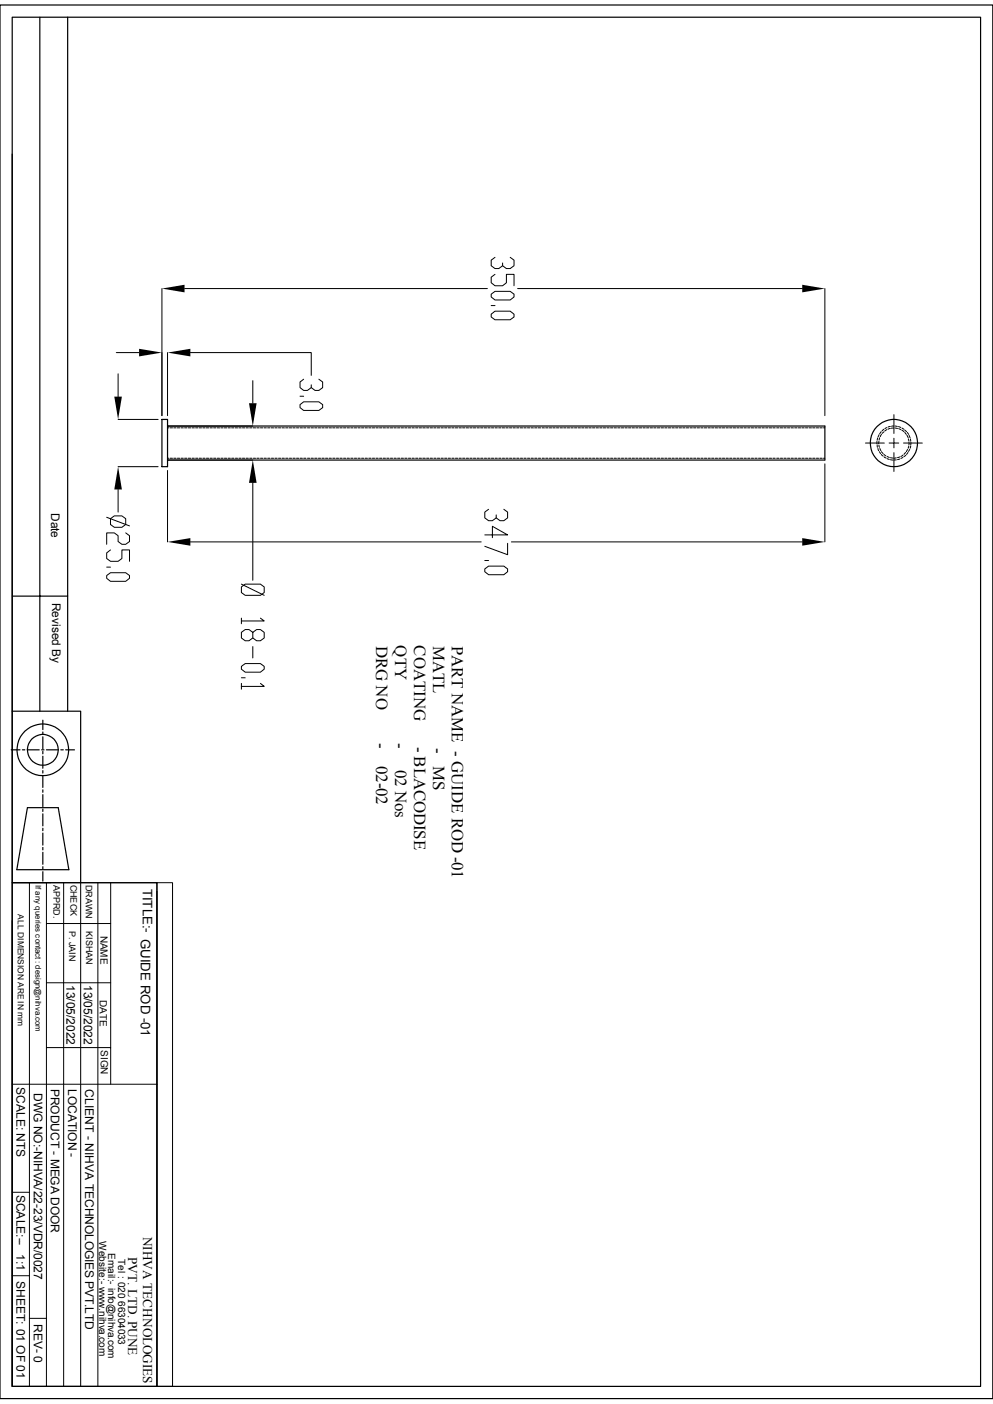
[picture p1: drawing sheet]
<svg xmlns="http://www.w3.org/2000/svg" width="210mm" height="297mm" viewBox="0 0 210 297" stroke-linecap="round" stroke-linejoin="round" font-family="sans-serif">
<g fill="none" stroke="#000" stroke-width=".25">
<path d="M0 1.1h210v294.8h-210zM2.6 3.6h204.8v289.7h-204.8zM8.4 3.6v146.9M14.3 3.6v146.9M2.6 32.6v117.9h14.5v36.2M34.2 88.7h1.2v10h-1.2zM35.4 90.1h139.1v7.2h-139.1M2.6 126.1h11.7M2.4 158.6h1.8M2.6 150.5v36.2M4.7 158.6h.5M5.8 158.6h2.5"/>
<path d="M8.8 158.6h.5M9.1 152.4v1.9M9.1 154.9v.5M9.1 155.9v2.5M9.1 159v.5M9.1 160v2.5M9.8 158.6h2.6M12.9 158.6h.5M13.9 158.6h1.8M5.8 170.9h6.5l2.3 13.1h-11zM9.1 163v.5M9.1 164v2.6"/>
<path d="M9.1 167.1v.5M9.1 168.1v2.5M9.1 171.2v.5M9.1 172.2v2.5M9.1 175.2v.5M9.1 176.2v2.6M9.1 179.3v.5M2.6 186.7h30.6v106.6h-30.6zM2.6 194.8v98.5M9.1 184.4v2M9.1 180.3v2.5M9.1 183.3v.6"/>
<circle cx="189.1" cy="93.7" r="5"/>
<circle cx="9.1" cy="158.6" r="5.5"/>
<circle cx="9.1" cy="158.6" r="3.3"/>
</g>
<g fill="none" stroke="#000" stroke-width=".21">
<path d="M104.7 54.4l-.8 .6v1.2l.8 .6h.8l.8-.6M104.7 58l-.8 .6v1.2l.8 .7h1.6l.8-.7v-1.8h1.6v2.5M107.9 54.4l.8 .6v1.2l-.8 .6h-.8l-.8-.6v-.6M24.6 74.6h4.8M25 79.1v4.8M34.2 61v26.9M35.4 74.6v13.3M39 61h64.1M40.3 74.6h25.5v4.8M103.9 64.6h.8M103.9 62.2l.8-.6h3.2l.8 .6v.6l-.8 .7h-3.2l-.8-.7zM103.9 66.5l.8-.7h3.2l.8 .7v.6l-.8 .5h-3.2l-.8-.5z"/>
<path d="M109.5 61h60.2M174.5 61v26.9M25 98.7h8.4M25 88.7h8.4M35.4 90.5h.3M35.4 99.5v15.1M35.4 96.9h.3M35.5 90.1h18M35.5 97.3h18M36 90.5h.5M36 96.9h.5M36.7 96.9h.6"/>
<path d="M36.7 90.5h.6M37.5 96.9h.5M37.5 90.5h.5M38.3 90.5h.5M38.3 96.9h.5M39 96.9h.5M39 90.5h.5M39.8 96.9h.5M39.8 90.5h.5M40.6 90.5h.5M40.6 96.9h.5M41.4 96.9h.5"/>
<path d="M41.4 90.5h.5M42.1 96.9h.5M42.1 90.5h.5M42.9 90.5h.5M42.9 96.9h.5M43.6 96.9h.6M43.6 90.5h.6M44.4 96.9h.5M44.4 90.5h.5M45.2 90.5h.5M45.2 96.9h.5M45.9 96.9h.5"/>
<path d="M45.9 90.5h.5M46.7 90.5h.5M46.7 96.9h.5M47.5 96.9h.5M47.5 90.5h.5M48.2 96.9h.5M48.2 90.5h.5M49 90.5h.5M49 96.9h.5M49.7 96.9h.5M49.7 90.5h.5M50.5 96.9h.5"/>
<path d="M50.5 90.5h.5M51.3 90.5h.5M51.3 96.9h.5M52 96.9h.5M52 90.5h.5M52.8 96.9h.5M52.8 90.5h.5M53.5 80.5v4.8M53.6 90.5h.5M53.6 96.9h.5M54.3 96.9h.5M54.3 90.5h.5"/>
<path d="M55.1 96.9h.5M55.1 90.5h.5M55.8 96.9h.5M55.8 90.5h.5M56.6 96.9h.5M56.6 90.5h.5M57.4 96.9h.5M57.4 90.5h.5M58.1 96.9h.5M58.1 90.5h.5M58.9 96.9h.5M58.9 90.5h.5"/>
<path d="M59.6 96.9h.6M59.6 90.5h.6M60.4 90.5h.5M60.4 96.9h.5M61.2 96.9h.5M61.2 90.5h.5M61.9 90.5h.5M61.9 96.9h.5M62.7 96.9h.5M62.7 90.5h.5M63.5 83.8h.7M63.5 96.9h.5"/>
<path d="M63.5 90.5h.5M63.5 85.6l.7-.6h3.2l.8 .6v.6l-.8 .6h-3.2l-.7-.6zM64.2 80.2l-.7 .6v1.2l.7 .6h.8l.8-.6M64.2 90.5h.5M64.2 96.9h.5M65 96.9h.5M65 90.5h.5M65.8 90.5h.5M65.8 96.9h.5M66.5 96.9h.6M66.5 90.5h.6M67.3 90.5h.5"/>
<path d="M67.3 96.9h.5M67.4 80.2l.8 .6v1.2l-.8 .6h-.8l-.8-.6v-.6M68.1 96.9h.5M68.1 90.5h.5M68.8 96.9h.5M68.8 90.5h.5M69.6 96.9h.5M69.6 90.5h.5M70.4 96.9h.5M70.4 90.5h.5M71.1 90.5h.5M71.1 96.9h.5"/>
<path d="M71.9 96.9h.5M71.9 90.5h.5M72.6 96.9h.6M72.6 90.5h.6M73.4 90.5h.5M73.4 96.9h.5M74.2 96.9h.5M74.2 90.5h.5M74.9 96.9h.5M74.9 90.5h.5M75.7 90.5h.5M75.7 96.9h.5"/>
<path d="M76.5 96.9h.5M76.5 90.5h.5M77.2 90.5h.5M77.2 96.9h.5M78 90.5h.5M78 96.9h.5M78.7 90.5h.5M78.7 96.9h.5M79.5 90.5h.5M79.5 96.9h.5M80.3 90.5h.5M80.3 96.9h.5"/>
<path d="M81 90.5h.5M81 96.9h.5M81.8 90.5h.5M81.8 96.9h.5M82.6 90.5h.5M82.6 96.9h.5M83.3 90.5h.5M83.3 96.9h.5M84.1 90.5h.5M84.1 96.9h.5M84.8 90.5h.5M84.8 96.9h.5"/>
<path d="M85.6 90.5h.5M85.6 96.9h.5M86.4 90.5h.5M86.4 96.9h.5M87.1 90.5h.5M87.1 96.9h.5M87.9 90.5h.5M87.9 96.9h.5M88.6 90.5h.6M88.6 96.9h.6M89.4 90.5h.6M89.4 96.9h.6"/>
<path d="M90.2 90.5h.5M90.2 96.9h.5M91 90.5h.5M91 96.9h.5M91.7 90.5h.5M91.7 96.9h.5M92.5 90.5h.5M92.5 96.9h.5M93.3 90.5h.5M93.3 96.9h.5M94 90.5h.5M94 96.9h.5"/>
<path d="M94.8 90.5h.5M94.8 96.9h.5M95.5 90.5h.6M95.5 96.9h.6M96.3 90.5h.5M96.3 96.9h.5M97.1 90.5h.5M97.1 96.9h.5M97.8 90.5h.5M97.8 96.9h.5M98.6 90.5h.5M98.6 96.9h.5"/>
<path d="M99.4 90.5h.5M99.4 96.9h.5M100.1 90.5h.5M100.1 96.9h.5M100.9 90.5h.5M100.9 96.9h.5M101.6 90.5h.6M101.6 96.9h.6M102.4 90.5h.5M102.4 96.9h.5M103.2 90.5h.5M103.2 96.9h.5"/>
<path d="M103.9 90.5h.5M103.9 96.9h.5M104.7 90.5h.5M104.7 96.9h.5M105.5 90.5h.5M105.5 96.9h.5M106.2 90.5h.5M106.2 96.9h.5M107 90.5h.5M107 96.9h.5M107.7 90.5h.5M107.7 96.9h.5"/>
<path d="M108.5 90.5h.5M108.5 96.9h.5M109.3 90.5h.5M109.3 96.9h.5M110 90.5h.5M110 96.9h.5M110.8 90.5h.5M110.8 96.9h.5M111.5 90.5h.6M111.5 96.9h.6M112.3 90.5h.5M112.3 96.9h.5"/>
<path d="M113.1 90.5h.5M113.1 96.9h.5M113.8 90.5h.5M113.8 96.9h.5M114.6 90.5h.5M114.6 96.9h.5M115.4 90.5h.5M115.4 96.9h.5M116.2 90.5h.5M116.2 96.9h.5M116.9 90.5h.5M116.9 96.9h.5"/>
<path d="M117.7 90.5h.5M117.7 96.9h.5M118.4 90.5h.6M118.4 96.9h.6M119.2 90.5h.5M119.2 96.9h.5M120 90.5h.5M120 96.9h.5M120.7 90.5h.5M120.7 96.9h.5M121.5 90.5h.5M121.5 96.9h.5"/>
<path d="M122.3 90.5h.5M122.3 96.9h.5M123 90.5h.5M123 96.9h.5M123.8 90.5h.5M123.8 96.9h.5M124.5 90.5h.6M124.5 96.9h.6M125.3 90.5h.5M125.3 96.9h.5M126.1 90.5h.5M126.1 96.9h.5"/>
<path d="M126.8 90.5h.5M126.8 96.9h.5M127.6 90.5h.5M127.6 96.9h.5M128.4 90.5h.5M128.4 96.9h.5M129.1 90.5h.5M129.1 96.9h.5M129.9 90.5h.5M129.9 96.9h.5M130.6 90.5h.5M130.6 96.9h.5"/>
<path d="M131.4 90.5h.5M131.4 96.9h.5M132.2 90.5h.5M132.2 96.9h.5M132.9 90.5h.5M132.9 96.9h.5M133.7 90.5h.5M133.7 96.9h.5M134.5 96.9h.5M134.5 90.5h.5M135.2 90.5h.5M135.2 96.9h.5"/>
<path d="M136 90.5h.5M136 96.9h.5M136.7 96.9h.5M136.7 90.5h.5M137.5 96.9h.5M137.5 90.5h.5M138.3 90.5h.5M138.3 96.9h.5M139 96.9h.6M139 90.5h.6M139.8 90.5h.5M139.8 96.9h.5"/>
<path d="M140.6 96.9h.5M140.6 90.5h.5M141.4 90.5h.5M141.4 96.9h.5M142.1 96.9h.5M142.1 90.5h.5M142.9 96.9h.5M142.9 90.5h.5M143.6 90.5h.5M143.6 96.9h.5M144.4 96.9h.5M144.4 90.5h.5"/>
<path d="M145.2 90.5h.5M145.2 96.9h.5M145.9 96.9h.5M145.9 90.5h.5M146.7 96.9h.5M146.7 90.5h.5M147.4 90.5h.6M147.4 96.9h.6M148.2 96.9h.5M148.2 90.5h.5M149 96.9h.5M149 90.5h.5"/>
<path d="M149.7 90.5h.5M149.7 96.9h.5M150.5 96.9h.5M150.5 90.5h.5M151.3 96.9h.5M151.3 90.5h.5M152 90.5h.5M152 96.9h.5M152.8 96.9h.5M152.8 90.5h.5M153.5 96.9h.6M153.5 90.5h.6"/>
<path d="M154.3 90.5h.5M154.3 96.9h.5M155.1 96.9h.5M155.1 90.5h.5M155.8 96.9h.5M155.8 90.5h.5M156.6 96.9h.5M156.6 90.5h.5M157.4 96.9h.5M157.4 90.5h.5M158.1 96.9h.5M158.1 90.5h.5"/>
<path d="M158.9 90.5h.5M158.9 96.9h.5M159.6 96.9h.5M159.6 90.5h.5M160.4 96.9h.5M160.4 90.5h.5M161.2 90.5h.5M161.2 96.9h.5M161.9 96.9h.5M161.9 90.5h.5M162.7 90.5h.5M162.7 96.9h.5"/>
<path d="M163.4 96.9h.6M163.4 90.5h.6M164.3 90.5h.5M164.3 96.9h.5M165 96.9h.5M165 90.5h.5M165.8 90.5h.5M165.8 96.9h.5M166.5 96.9h.5M166.5 90.5h.5M167.3 96.9h.5M167.3 90.5h.5"/>
<path d="M168.1 90.5h.5M168.1 96.9h.5M168.8 96.9h.5M168.8 90.5h.5M169.6 96.9h.5M169.6 90.5h.5M170.3 90.5h.6M170.3 96.9h.6M171.1 90.5h.5M171.1 96.9h.5M171.9 96.9h.5M171.9 90.5h.5"/>
<path d="M172.6 90.5h.5M172.6 96.9h.5M173.4 90.5h.5M173.4 96.9h.5M174.2 90.5h.3M174.2 96.9h.3M174.5 98.1v16.5M183 93.7h4M185.5 93.4v.5M185.5 94.1l.1 .5M185.6 92.6l-.1 .5M185.7 94.9l.1 .4"/>
<path d="M185.9 94.1l.1 .5M185.9 93.3l-.1 .6M185.9 91.9l-.2 .5M186 95.5l.2 .5M186.1 92.6l-.2 .5M186.1 94.9l.2 .4M186.4 91.3l-.3 .4M186.4 96.1l.4 .4M186.4 91.9l-.2 .5M186.4 95.5l.4 .5M186.9 90.8l-.3 .3M186.9 91.4l-.3 .3"/>
<path d="M186.9 96.1l.5 .3M187 96.6l.4 .3M187.5 90.9l-.4 .3M187.6 90.5l-.4 .2M187.6 97l.5 .2M187.6 96.6l.5 .2M188 93.7h1.1v1M188.3 90.2l-.5 .1M188.3 90.6l-.5 .2M188.3 97.2l.5 .1M188.3 96.8l.5 .1M189.1 87.7v4"/>
<path d="M189.1 95.8v3.9M189.1 90.1l-.5 .1M189.1 90.6h-.6M189.1 92.7v1h1M189.3 90.1l.5 .1M189.3 90.6h.5M189.6 97.3h-.5M189.6 96.9h-.5M190 90.3l.5 .1M190.1 90.7l.4 .2M190.3 97.1l-.5 .1M190.3 96.6l-.5 .2"/>
<path d="M190.8 91l.4 .3M190.8 90.6l.4 .2M191 96.3l-.5 .3M191 96.8l-.5 .2M191.1 93.7h4M191.3 91.5l.4 .4M191.3 91l.4 .3M191.5 95.7l-.3 .4M191.6 96.3l-.4 .3M191.8 92.1l.3 .5M191.9 91.5l.3 .4M191.9 95.1l-.2 .4"/>
<path d="M192 95.7l-.3 .4M192.1 92.8l.1 .5M192.2 94.4l-.1 .4M192.2 93.6v.5M192.3 92.1l.2 .5M192.4 95.1l-.2 .4M192.5 92.8l.1 .5M192.6 94.3l-.1 .5M192.7 93.6l-.1 .5M22.6 109.4l4.8 1.9M22.6 120h.8M23.4 109.7l.8-.6h1.6l.8 .6v1.3l-.8 .5h-1.6l-.8-.5z"/>
<path d="M23.4 116.3l-.8 .7v1.2l.8 .5h1.6l.8-.5v-1.9h1.6v2.4M25 103.5v4.8M26.6 112.7l.8 .6v1.3l-.8 .5h-.8l-.8-.5v-1.3l-.8-.6h-1.6v2.4M40.3 114.6h61.5M53.5 102.2v20.6M102.5 113.2h4.9l-3.3-1.9v2.4M102.5 118.6h.8M103.3 107.7l-.8 .6v1.3l.8 .6h.8l.8-.6M106.6 107.7l.8 .6v1.3l-.8 .6h-.9l-.8-.6v-.7M107.4 114.9v2.4l-4.9-1.7M108.2 114.6h61.5M22.6 121.8l.8-.6h3.2l.8 .6v.5l-.8 .7h-3.2l-.8-.7z"/>
<path d="M51.1 124.2l.8-.6h3.2l.8 .6v1.1l-.8 .6h-3.2l-.8-.6zM51.1 123.6l4.8 2.3M51.1 130.8v1.2M53.5 133.8l.8-.6h.8l.8 .6v1.2l-.8 .6h-.8l-.8-.6v-1.2l-.8-.6h-.8l-.8 .6v1.2l.8 .6h.8l.8-.6M53.5 136.8v2.4M55.1 130.8l.8 .6h-4.8M102.5 120.4l.8-.6h3.3l.8 .6v.5l-.8 .7h-3.3l-.8-.7zM51.1 141l.8-.6h3.2l.8 .6v.6l-.8 .6h-3.2l-.8-.6zM51.1 144.6v1.2M51.1 143.4h.8M55.1 144.6l.8 .6h-4.8M2.6 186.7h30.6"/>
<path d="M6.2 186.7v106.6M9.8 195.4h13.6M9.8 186.7v106.6M13.5 186.7v106.6M17.1 186.7v106.6M20.7 186.7v106.6M23.4 186.7v42.7M33.2 186.7h3.3v106.6h-3.3zM33.2 188.6v104.7M9.8 207.9h13.6M2.6 229.4h30.6M9.8 221.6h13.6"/>
<path d="M2.6 252.2h3.6M2.6 269.9h3.6M6.2 278.9h3.6"/>
</g>
<path d="M29.4 73.8l4.8 .8-4.8 .8zM34.2 61l4.8-.8v1.6zM35.4 74.6l4.9-.8v1.6zM169.7 60.2l4.8 .8-4.8 .8zM24.2 83.9h1.6l-.8 4.8zM52.7 85.3h1.6l-.8 4.8zM25 98.7l.8 4.8h-1.6zM35.4 114.6l4.9-.8v1.6zM53.5 97.3l.8 4.9h-1.6zM169.7 113.8l4.8 .8-4.8 .8z" fill="#000"/>
<g font-size="3.6">
<text x="79.6" y="136.6" transform="rotate(90 79.6 136.6)">DRG NO</text>
<text x="83.6" y="136.5" transform="rotate(90 83.6 136.5)">QTY</text>
<text x="87.6" y="136.5" transform="rotate(90 87.6 136.5)">COATING</text>
<text x="91.6" y="136.6" transform="rotate(90 91.6 136.6)">MATL</text>
<text x="95.6" y="136.6" transform="rotate(90 95.6 136.6)">PART NAME - GUIDE ROD -01</text>
<text x="79.6" y="157.3" transform="rotate(90 79.6 157.3)">-</text>
<text x="79.6" y="162" transform="rotate(90 79.6 162)">02-02</text>
<text x="83.6" y="157.2" transform="rotate(90 83.6 157.2)">-</text>
<text x="87.6" y="157.9" transform="rotate(90 87.6 157.9)">- BLACODISE</text>
<text x="91.6" y="158.3" transform="rotate(90 91.6 158.3)">-</text>
<text x="83.6" y="162.8" transform="rotate(90 83.6 162.8)">02 Nos</text>
<text x="91.6" y="162.1" transform="rotate(90 91.6 162.1)">MS</text>
</g>
<g font-size="2.8">
<text x="30.2" y="188" transform="rotate(90 30.2 188)">TITLE:- GUIDE ROD -01</text>
<text x="30.3" y="261.6" transform="rotate(90 30.3 261.6)">NIHVA TECHNOLOGIES</text>
<text x="27.1" y="265.9" transform="rotate(90 27.1 265.9)">PVT. LTD. PUNE</text>
</g>
<g font-size="2.5">
<text x="10.8" y="108.5" transform="rotate(90 10.8 108.5)">Date</text>
<text x="11" y="127.5" transform="rotate(90 11 127.5)">Revised By</text>
<text x="14.1" y="208.4" transform="rotate(90 14.1 208.4)">13/05/2022</text>
<text x="17.7" y="208.3" transform="rotate(90 17.7 208.3)">13/05/2022</text>
<text x="3.5" y="230" transform="rotate(90 3.5 230)">SCALE: NTS</text>
<text x="7.2" y="231.2" transform="rotate(90 7.2 231.2)">DWG NO:-NIHVA/22-23/VDR/0027</text>
<text x="10.8" y="230.3" transform="rotate(90 10.8 230.3)">PRODUCT - MEGA DOOR</text>
<text x="14.4" y="230.3" transform="rotate(90 14.4 230.3)">LOCATION -</text>
<text x="18" y="230.4" transform="rotate(90 18 230.4)">CLIENT - NIHVA TECHNOLOGIES PVT.LTD</text>
<text x="3.5" y="252.7" transform="rotate(90 3.5 252.7)">SCALE:--</text>
<text x="3.5" y="265.3" transform="rotate(90 3.5 265.3)">1:1</text>
<text x="3.5" y="271" transform="rotate(90 3.5 271)">SHEET: 01 OF 01</text>
<text x="7.2" y="280" transform="rotate(90 7.2 280)">REV- 0</text>
</g>
<g font-size="2.1">
<text x="21.3" y="197.9" transform="rotate(90 21.3 197.9)">NAME</text>
<text x="21.1" y="211.5" transform="rotate(90 21.1 211.5)">DATE</text>
<text x="21.3" y="222.1" transform="rotate(90 21.3 222.1)">SIGN</text>
<text x="21" y="262.6" transform="rotate(90 21 262.6)">Website:- www.nihva.com</text>
<text x="22.9" y="265" transform="rotate(90 22.9 265)">Email:- info@nihva.com</text>
<text x="25" y="266.3" transform="rotate(90 25 266.3)">Tel : 020 66304033</text>
</g>
<g font-size="1.9">
<text x="11.3" y="187.2" transform="rotate(90 11.3 187.2)">APPRD.</text>
<text x="14.9" y="187.1" transform="rotate(90 14.9 187.1)">CHECK</text>
<text x="18.1" y="187.2" transform="rotate(90 18.1 187.2)">DRAWN</text>
<text x="14.6" y="196.9" transform="rotate(90 14.6 196.9)">P. JAIN</text>
<text x="18.2" y="197" transform="rotate(90 18.2 197)">KISHAN</text>
</g>
<text font-size="1.8" x="3.8" y="193.4" transform="rotate(90 3.8 193.4)">ALL DIMENSION ARE IN mm</text>
<text font-size="1.7" x="7.5" y="187.2" transform="rotate(90 7.5 187.2)">If any queries contact : design@nihva.com</text>
</svg>
